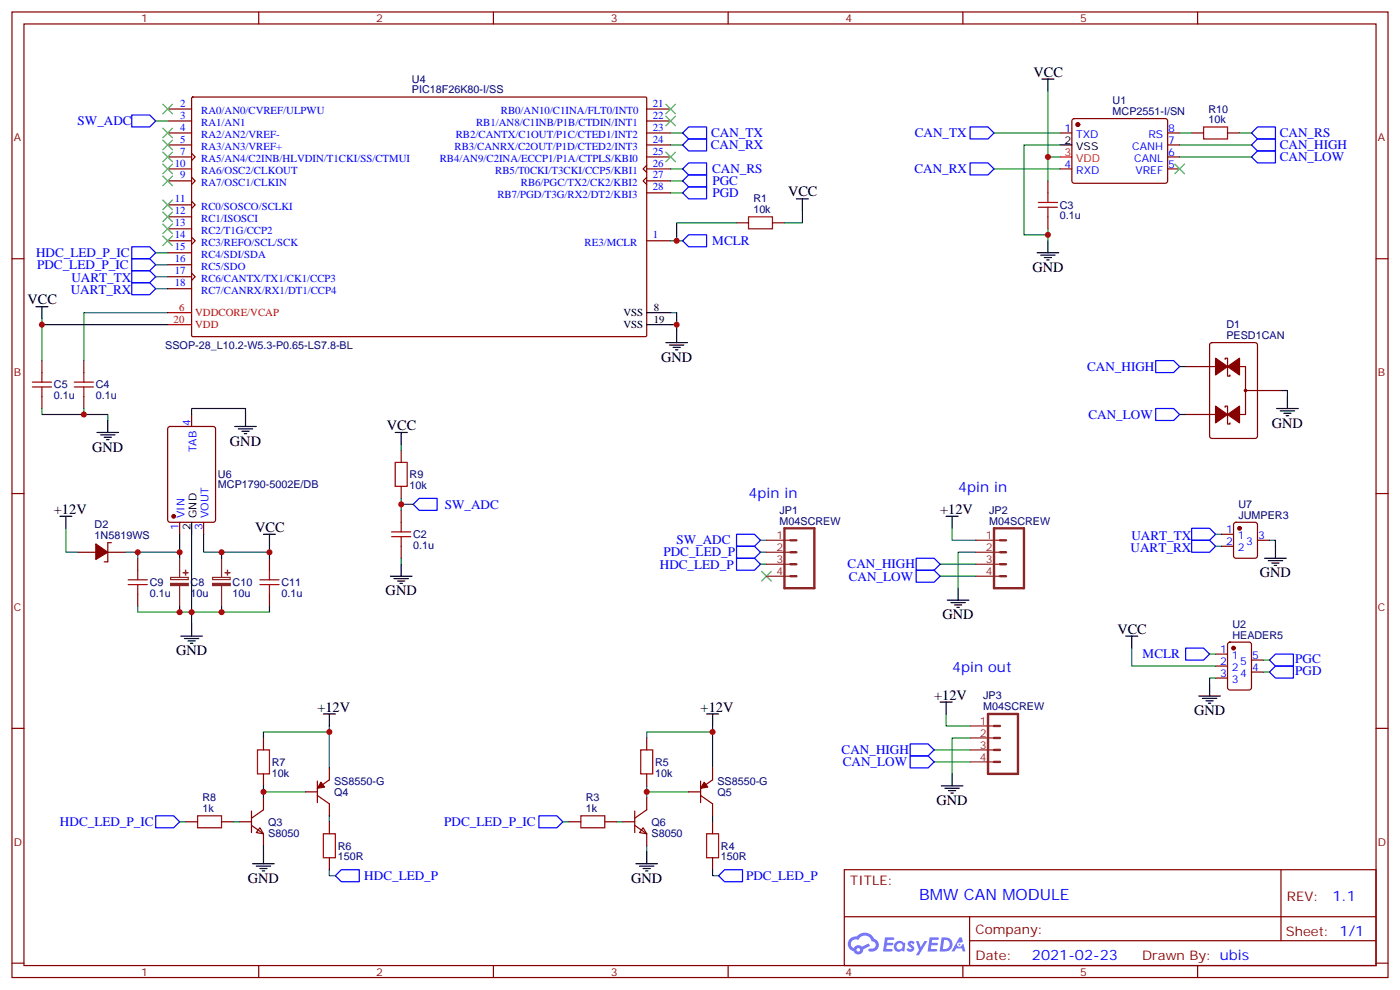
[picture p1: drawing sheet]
<svg xmlns="http://www.w3.org/2000/svg" width="412mm" height="292mm" viewBox="0 0 412 292" stroke-linecap="round" stroke-linejoin="round" font-family="sans-serif">
<g fill="none" stroke="#870000" stroke-width=".35">
<path d="M3.5 3.5h405.4v284.4h-405.4zM7.1 7.1h398.2v277.2h-398.2zM76.2 3.5v3.6M145.3 3.5v3.6M214.5 3.5v3.6M283.6 3.5v3.6M352.8 3.5v3.6M3.5 76.2h3.6M405.3 76.2h3.6M3.5 145.3h3.6M405.3 145.3h3.6M3.5 214.5h3.6"/>
<path d="M405.3 214.5h3.6M248.7 256.1h156.6v28.2h-156.6zM377.3 256.1v20.9M248.7 270h156.5M285.6 277h119.6M285.6 270v14.1M3.5 283.6h3.6M76.2 284.3v3.6M145.3 284.3v3.6M214.5 284.3v3.6M283.6 284.3v3.6M352.8 284.3v3.6"/>
<path d="M405.3 283.6h3.6"/>
</g>
<g fill="#5487ff">
<path d="M267.7 277.3a1.22 1.22 0 0 1 1.7 .3l-.4 .5a.47 .47 0 0 0-.3-.4 .47 .47 0 0 0-.5 .2l.1 .3a1.14 1.14 0 0 1 .8 1.7 1.14 1.14 0 0 1-1.9 0l-.2-.2 .5-.5 .7 .4a.29 .29 0 0 0 .3-.3 .29 .29 0 0 0-.2-.3 1.04 1.04 0 0 1-.6-1.7z"/>
<path d="M260.7 276h2.4l.3 .2-.2 .5-1.8 .1-.1 .8h1.5l.3 .4-.3 .4h-1.6l-.2 1.1h1.7l.2 .3-.2 .3-2.6 .1z"/>
<path d="M273.8 276h2.4l.3 .2-.1 .5-1.8 .1-.2 .8h1.6l.3 .4-.4 .4h-1.6l-.1 1.1h1.7l.2 .3-.2 .3-2.6 .1z"/>
<path d="M282.6 276.1h.7l.3 1.2-.6 .3a.69 .69 0 0 0-1 .3 .69 .69 0 0 0 .4 1 .69 .69 0 0 0 .9-.7l.5-.2 .6 2.2h-.8l-.2-.9h-1.8l-.5 .9h-.8z"/>
<path d="M269.8 277.1h.8l.6 1.8 1.1-1.8h.9l-2.6 4.2h-.8l.9-1.5z"/>
<path d="M277.4 276.1l-.6 4.1h1.3a2.11 2.11 0 0 0 2.5-2.1 2.11 2.11 0 0 0-2.5-2zM278.1 276.8a1.39 1.39 0 0 1 1.7 1.4 1.39 1.39 0 0 1-1.8 1.3h-.3z"/>
<path d="M263.7 277.7a1.54 1.54 0 0 0-.1 2.1 1.54 1.54 0 0 0 2.2 .2l.6 .2 .3-2.3-.2-.2-.4-.1a1.49 1.49 0 0 0-2.4 .1zM264 278.7a.94 .94 0 0 1 1.8 0 .94 .94 0 0 1-1.8 0z"/>
<path d="M250.4 276.4a2.18 2.18 0 0 0 1.1 3.7 1.44 1.44 0 0 0 1.6 1 1.44 1.44 0 0 0 1.2-1.5l2-1-.5-.8-1.9 1a1.47 1.47 0 0 0-2.4 .4 1.39 1.39 0 0 1-.7-1.9 1.39 1.39 0 0 1 2-.5 2.12 2.12 0 0 1 2.2-1.3 2.12 2.12 0 0 1 1.9 1.7 1.14 1.14 0 0 1 1.1 1.4 1.14 1.14 0 0 1-1.7 .8 .43 .43 0 0 0-.5 .3 .43 .43 0 0 0 .4 .5 1.98 1.98 0 0 0 2.5-1.2 1.98 1.98 0 0 0-1.2-2.5 3.1 3.1 0 0 0-5.3-.7l-.9 .1zM252.3 279.7a.55 .55 0 0 1 1.1 0 .55 .55 0 0 1-1.1 0z"/>
<circle cx="282.6" cy="278.1" r=".26"/>
</g>
<g fill="none" stroke="#00f" stroke-width=".35">
<path d="M38.8 33.9h5.3l1.8 1.7-1.8 1.8h-5.3zM201.1 39.2l1.7-1.8h5.3v3.5h-5.3zM285.8 37.4h5.2l1.8 1.8-1.8 1.7h-5.2zM370.4 37.4h5.3v3.5h-5.3l-1.7-1.7zM201.1 42.7l1.7-1.8h5.3v3.5h-5.3zM201.1 49.7l1.7-1.7h5.3v3.5h-5.3zM201.1 56.8l1.7-1.8h5.3v3.6h-5.3zM201.1 53.3l1.7-1.8h5.3v3.5h-5.3zM285.8 48h5.2l1.8 1.7-1.8 1.8h-5.2zM368.7 42.7l1.7-1.8h5.3v3.5h-5.3zM370.4 44.4h5.3v3.6h-5.3l-1.7-1.8zM38.8 79.7h5.3l1.8 1.8-1.8 1.8h-5.3z"/>
<path d="M38.8 76.2h5.3l1.8 1.8-1.8 1.7h-5.3zM38.8 72.7h5.3l1.8 1.7-1.8 1.8h-5.3zM201.1 70.9l1.7-1.8h5.3v3.6h-5.3zM38.8 83.3h5.3l1.8 1.7-1.8 1.8h-5.3zM340.4 106.2h5.3l1.8 1.7-1.8 1.8h-5.3zM340.4 120.3h5.3l1.8 1.8-1.8 1.7h-5.3zM121.7 148.5l1.8-1.7h5.3v3.5h-5.3zM217 157.3h5.2l1.8 1.8-1.8 1.8h-5.2zM351 155.6h5.3l1.8 1.7-1.8 1.8h-5.3zM351 159.1h5.3l1.8 1.8-1.8 1.7h-5.3zM217 160.9h5.2l1.8 1.7-1.8 1.8h-5.2zM217 164.4h5.2l1.8 1.8-1.8 1.7h-5.2z"/>
<path d="M269.9 164.4h5.3l1.7 1.8-1.7 1.7h-5.3zM269.9 167.9h5.3l1.7 1.8-1.7 1.8h-5.3zM349.2 190.9h5.3l1.8 1.7-1.8 1.8h-5.3zM373.9 194.4l1.8-1.8h5.3v3.5h-5.3zM373.9 197.9l1.8-1.8h5.3v3.6h-5.3zM268.1 219.1h5.3l1.8 1.7-1.8 1.8h-5.3zM268.1 222.6h5.3l1.8 1.8-1.8 1.7h-5.3zM45.9 240.2h5.3l1.7 1.8-1.7 1.8h-5.3zM98.8 257.9l1.7-1.8h5.3v3.5h-5.3zM158.7 240.2h5.3l1.8 1.8-1.8 1.8h-5.3zM211.7 257.9l1.7-1.8h5.3v3.5h-5.3z"/>
</g>
<g fill="none" stroke="#870000" stroke-width=".35">
<path d="M49.4 39.2h7M49.4 35.6h7M49.4 32.1h7M56.5 28.7l.3-.1h133.5l.2 .3-.1 70.1-.3 .1h-133.5l-.2-.3zM190.5 39.2h7.1M190.5 35.6h7.1M190.5 32.1h7.1M312.2 39.2h3.5M316 35.1l.4-.2 27.1 .1 .5 .6-.1 17.9-.6 .5-27.1-.1-.5-.6v-17.7zM344 39.2h3.5M351 39.2h3.5M361.6 39.2h3.5"/>
<path d="M49.4 53.3h7M49.4 49.7h7M49.4 46.2h7M49.4 42.7h7M56.4 59.3l1.1 1-1.1 1.1M56.4 52.2l1.1 1.1-1.1 1M56.4 45.2l1.1 1-1.1 1.1M190.5 52.2l-1.1 1.1 1.1 1M190.5 48.7l-1.1 1 1.1 1.1M190.5 56.8h7.1M190.5 53.3h7.1M190.5 49.7h7.1"/>
<path d="M190.5 46.2h7.1M190.5 42.7h7.1M308.7 53.3v3.5M312.2 49.7h3.5M344 49.7h3.5M344 46.2h3.5M344 42.7h3.5M49.4 78h7M49.4 74.4h7M49.4 70.9h7M49.4 67.4h7M49.4 63.9h7"/>
<path d="M49.4 60.3h7M56.4 69.8l1.1 1.1-1.1 1.1M190.5 70.9h7.1M217 65.6h3.5M227.5 65.6h3.6M308.7 63.9v3.5M49.4 85h7M49.4 81.5h7M56.4 80.4l1.1 1.1-1.1 1M12.3 106.2v3.5M12.3 116.8v3.5M24.7 106.2v3.5"/>
<path d="M24.7 116.8v3.5M349.2 107.9h10.6M356.5 101.1l.5-.2h12.7l.7 .4v27.1l-.4 .7h-13l-.6-.4-.1-27.1zM360.9 105.8v-.3h.7v5.3h.7v-.4M360.9 119.9v-.3h.7v5.3h.7v-.4M363.4 107.9h3.5v7.1M366.9 115v7.1h-3.5M366.9 115h10.6M49.6 125.8l.5-.2h12.7l.6 .4 .1 27.1-.5 .7h-12.9l-.7-.5v-27zM56.4 122.1v3.5M118.2 132.6v3.6M349.2 122.1h10.6"/>
<path d="M32.8 159.8h-1.1v5.7h-1M52.9 153.8v3.5M60 153.8v3.5M118.2 143.2v3.6M118.2 150.3v3.5M359.8 157.3h3.6M363.6 154l.5-.2h5.6l.7 .4v9.5l-.4 .6-5.9 .1-.7-.5v-9.4zM370.4 159.1h3.5M22.9 162.6h5.3M31.7 162.6h5.3M40.6 164.4v3.5M40.6 175v3.5"/>
<path d="M79.4 164.4v3.5M79.4 175v3.5M118.2 160.9v3.5M359.8 160.9h3.6M358.1 192.6h3.5M358.1 196.1h3.5M358.1 199.7h3.5M361.8 189.3l.5-.2h5.6l.7 .4 .1 13-.5 .6-5.9 .1-.6-.5-.1-12.9zM368.7 197.9h3.5M368.7 194.4h3.5M77.6 217.3v3.5M190.5 217.3v3.5"/>
<path d="M74.1 238.8v6.4M77.6 227.9v3.5M77.6 235v3.5l-3.5 2.4M90 233.2h3.5M93.5 234.2l3.5 2.5v3.5M93.5 230v6.4M97 226.1v3.6l-3.5 2.4M187 238.8v6.4M190.5 227.9v3.5M190.5 235v3.5l-3.5 2.4M202.8 233.2h3.6M206.4 234.2l3.5 2.5v3.5"/>
<path d="M206.4 230v6.4M209.9 226.1v3.6l-3.5 2.4M54.7 242h3.5M65.3 242h3.5M70.6 242h3.5M74.1 243.1l3.5 2.4v3.6M76.6 243.8l1 1.7-2.1-.3zM97 242v3.5M97 252.6v3.5M167.6 242h3.5M178.2 242h3.5M183.4 242h3.6"/>
<path d="M187 243.1l3.5 2.4v3.6M189.4 243.8l1.1 1.7-2.1-.3zM209.9 242v3.5M209.9 252.6v3.5"/>
<circle cx="366.9" cy="115" r=".35"/>
</g>
<g fill="#870000" stroke="#870000" stroke-width=".35">
<path d="M361.6 107.9l3.5-2.4v4.9z"/>
<path d="M358.1 105.5l3.5 2.4-3.5 2.5z"/>
<path d="M361.6 122.1l3.5-2.5v4.9z"/>
<path d="M358.1 119.6l3.5 2.5-3.5 2.4z"/>
<path d="M28.2 160.2l3.5 2.4-3.5 2.1z"/>
<path d="M94.5 230.4l1.1 1.4-2.1 .3z"/>
<path d="M207.4 230.4l1.1 1.4-2.1 .3z"/>
<circle cx="317.5" cy="36.7" r=".53"/>
<circle cx="363.4" cy="190.9" r=".53"/>
<circle cx="51.2" cy="152" r=".53"/>
<circle cx="365.1" cy="155.6" r=".53"/>
</g>
<g fill="none" stroke="#000" stroke-width=".35">
<path d="M306.9 23.3h3.5M308.7 23.3v3.5M234.6 58.6h3.5M236.4 58.6v3.5M312.2 42.7h3.5M305.5 74.4h6.4M306.6 75.1h4.2M307.6 75.8h2.1M308.3 76.6h.7M308.7 70.9v3.5M10.6 90.3h3.5M12.3 90.3v3.5"/>
<path d="M190.5 92.1h7.1M190.5 95.6h7.1M199.3 97.4v3.5M196.1 100.9h6.4M197.2 101.6h4.2M198.3 102.3h2.1M199 103h.7M379.2 116.8v3.5M28.6 127.4h6.3M29.6 128.1h4.3M30.7 128.8h2.1M31.4 129.5h.7"/>
<path d="M31.7 123.8v3.6M69.1 125.6h6.4M70.2 126.3h4.2M71.3 127h2.1M72 127.7h.7M72.3 122.1v3.5M116.4 127.4h3.5M118.2 127.4v3.5M376.1 120.3h6.3M377.1 121h4.3M378.2 121.7h2.1M378.9 122.4h.7"/>
<path d="M17.6 152h3.6M19.4 152v3.6M56.4 153.8v3.5M77.6 157.3h3.5M79.4 157.3v3.6M278.7 152h3.5M280.5 152v3.6M115 169.7h6.4M116.1 170.4h4.2M117.1 171.1h2.1M117.8 171.8h.7M118.2 166.2v3.5"/>
<path d="M279 176.7h6.4M280.1 177.4h4.2M281.2 178.2h2.1M281.9 178.9h.7M282.2 173.2v3.5M372.5 164.4h6.4M373.6 165.1h4.2M374.6 165.8h2.2M375.4 166.5h.7M375.7 160.9v3.5M53.3 187.3h6.3M54.3 188h4.3"/>
<path d="M55.4 188.7h2.1M56.1 189.4h.7M56.4 183.8v3.5M331.6 187.3h3.5M333.4 187.3v3.6M95.2 210.3h3.6M97 210.3v3.5M208.1 210.3h3.6M209.9 210.3v3.5M276.9 206.7h3.6M278.7 206.7v3.6M353.1 205h6.4"/>
<path d="M354.2 205.7h4.2M355.2 206.4h2.2M356 207.1h.7M356.3 201.4v3.6M277.3 231.4h6.3M278.3 232.1h4.3M279.4 232.8h2.1M280.1 233.5h.7M280.5 227.9v3.5M74.4 254.4h6.4M75.5 255.1h4.2M76.6 255.8h2.1"/>
<path d="M77.3 256.5h.7M77.6 250.8v3.6M187.3 254.4h6.4M188.4 255.1h4.2M189.4 255.8h2.2M190.1 256.5h.8M190.5 250.8v3.6"/>
</g>
<g fill="none" stroke="#008700" stroke-width=".35">
<path d="M45.9 35.6h3.5M197.6 39.2h3.5M292.8 39.2h19.4M308.7 26.8v19.4h3.5M347.5 39.2h3.5M365.1 39.2h3.6M197.6 42.7h3.5M197.6 49.7h3.5M197.6 53.3h3.5M197.6 56.8h3.5M292.8 49.7h19.4M308.7 46.2v7.1"/>
<path d="M312.2 42.7h-10.6v26.4h7.1M347.5 42.7h21.2M347.5 46.2h21.2M45.9 74.4h3.5M45.9 78h3.5M197.6 70.9h3.5M217 65.6h-17.7v5.3M236.4 62.1v3.5h-5.3M308.7 67.4v3.5M12.3 93.8v1.8h37.1M12.3 95.6v10.6M45.9 85h3.5"/>
<path d="M45.9 81.5h3.5M49.4 92.1h-24.7v14.1M197.6 92.1h1.7v3.5h-1.7M199.3 95.6v1.8M347.5 107.9h1.7M377.5 115h1.7v1.8M12.3 120.3v1.8h12.4v-1.8M24.7 122.1h7v1.7M56.4 122.1v-1.8h15.9v1.8M118.2 130.9v1.7M347.5 122.1h1.7M19.4 155.6v7h3.5"/>
<path d="M52.9 157.3v7.1M56.4 157.3v23h-3.5M60 157.3v5.3h19.4v1.8M118.2 146.8v3.5M118.2 148.5h3.5M224 159.1h1.8M280.5 155.6v3.5h7M358.1 157.3h1.7M373.9 159.1h1.8v1.8M37 162.6h15.9M40.6 178.5v1.8h12.3v-1.8M40.6 162.6v1.8"/>
<path d="M65.3 178.5v1.8h14.1v-1.8M65.3 162.6v1.8M79.4 160.9v1.7M118.2 164.4v1.8M224 162.6h1.8M224 166.2h1.8M276.9 166.2h10.6M276.9 169.7h10.6M287.5 162.6h-5.3v10.6M358.1 160.9h1.7M65.3 180.3h-8.9v3.5M333.4 190.9v5.2h24.7"/>
<path d="M356.3 192.6h1.8M358.1 199.7h-1.8v1.7M372.2 197.9h1.7M372.2 194.4h1.7M97 213.8v1.7h-19.4v1.8M97 215.5v10.6M209.9 213.8v1.7h-19.4v1.8M209.9 215.5v10.6M278.7 210.3v3.5h7.1M285.8 217.3h-5.3v10.6M77.6 231.4v3.6M77.6 233.2h12.4"/>
<path d="M190.5 231.4v3.6M190.5 233.2h12.3M275.2 224.4h10.6M275.2 220.8h10.6M52.9 242h1.8M68.8 242h1.8M77.6 249.1v1.7M97 256.1v1.8h1.8M97 240.2v1.8M165.8 242h1.8M181.7 242h1.7M190.5 249.1v1.7"/>
<path d="M209.9 256.1v1.8h1.8M209.9 240.2v1.8"/>
</g>
<path d="M312.2 46.2h3.5M49.4 92.1h7M49.4 95.6h7" fill="none" stroke="#f00" stroke-width=".35"/>
<g fill="none" stroke="#a10000" stroke-width=".35">
<path d="M354.5 37.4h7.1v3.5h-7.1zM305.9 59.6h5.6M308.7 56.8v2.8M220.5 63.9h7v3.5h-7zM305.9 61h5.6M308.7 61v2.9M9.5 113.9h5.7M9.5 112.5h5.7M12.3 109.7v2.8M12.3 113.9v2.9M21.9 113.9h5.6M21.9 112.5h5.6"/>
<path d="M24.7 109.7v2.8M24.7 113.9v2.9M116.4 136.2h3.5v7h-3.5zM115.4 158h5.6M115.4 156.6h5.6M118.2 153.8v2.8M118.2 158v2.9M37.7 172.2h5.7M37.7 170.7h5.7M40.6 167.9v2.8M40.6 172.2v2.8M76.6 172.2h5.6"/>
<path d="M76.6 170.7h5.6M79.4 167.9v2.8M79.4 172.2v2.8M75.8 220.8h3.6v7.1h-3.6zM188.7 220.8h3.6v7.1h-3.6zM58.2 240.2h7.1v3.6h-7.1zM95.2 245.5h3.6v7.1h-3.6zM171.1 240.2h7.1v3.6h-7.1zM208.1 245.5h3.6v7.1h-3.6z"/>
</g>
<g fill="none" stroke="#3c3" stroke-width=".35">
<path d="M48 30.7l2.8 2.8M48 37.7l2.8 2.9M50.8 30.7l-2.8 2.8M50.8 37.7l-2.8 2.9M196.1 34.2l2.9 2.8M196.1 30.7l2.9 2.8M199 34.2l-2.9 2.8M199 30.7l-2.9 2.8M48 41.3l2.8 2.8M48 44.8l2.8 2.8M48 58.9l2.8 2.8M48 48.3l2.8 2.9"/>
<path d="M48 51.9l2.8 2.8M50.8 41.3l-2.8 2.8M50.8 44.8l-2.8 2.8M50.8 58.9l-2.8 2.8M50.8 48.3l-2.8 2.9M50.8 51.9l-2.8 2.8M196.1 44.8l2.9 2.8M199 44.8l-2.9 2.8M346.1 48.3l2.8 2.9M348.9 48.3l-2.8 2.9M48 62.4l2.8 2.9M48 66l2.8 2.8"/>
<path d="M48 69.5l2.8 2.8M50.8 62.4l-2.8 2.9M50.8 66l-2.8 2.8M50.8 69.5l-2.8 2.8M224.4 168.3l2.8 2.8M227.2 168.3l-2.8 2.8"/>
</g>
<g fill="none" stroke="#8c2424" stroke-width=".35">
<path d="M225.8 159.1h7M287.5 159.1h7.1M50.3 170h5.2v.7h-5.2zM52.9 164.4v5.6M52.9 172.5v6M62.6 170h5.2v.7h-5.2zM65.3 164.4v5.6M65.3 172.5v6M225.8 162.6h7M225.8 166.2h7M225.8 169.7h7M287.5 162.6h7.1"/>
<path d="M287.5 166.2h7.1M287.5 169.7h7.1M285.8 213.8h7M285.8 217.3h7M285.8 220.8h7M285.8 224.4h7"/>
</g>
<g fill="#8c2424" stroke="#8c2424" stroke-width=".35">
<path d="M50.3 171.8h5.2v.6h-5.2z"/>
<path d="M54 168.6l1.4 .1z"/>
<path d="M54.6 167.9l.1 1.4z"/>
<path d="M62.6 171.8h5.2v.6h-5.2z"/>
<path d="M66.3 168.6l1.4 .1z"/>
<path d="M67 167.9v1.4z"/>
</g>
<g fill="none" stroke="#8c2424" stroke-width=".71">
<path d="M231.1 155.6h8.8v17.6h-8.8zM232.8 159.1h1.8M292.8 155.6h8.8v17.6h-8.8zM294.6 159.1h1.7M232.8 166.2h1.8M232.8 162.6h1.8M232.8 169.7h1.8M294.6 166.2h1.7M294.6 162.6h1.7M294.6 169.7h1.7M291 210.3h8.9v17.6h-8.9zM292.8 217.3h1.8"/>
<path d="M292.8 213.8h1.8M292.8 220.8h1.8M292.8 224.4h1.8"/>
</g>
<g fill="#c00">
<circle cx="118.2" cy="148.5" r=".88"/>
<circle cx="308.7" cy="46.2" r=".88"/>
<circle cx="308.7" cy="69.1" r=".88"/>
<circle cx="199.3" cy="70.9" r=".88"/>
<circle cx="199.3" cy="95.6" r=".88"/>
<circle cx="12.3" cy="95.6" r=".88"/>
<circle cx="52.9" cy="162.6" r=".88"/>
<circle cx="40.6" cy="162.6" r=".88"/>
<circle cx="52.9" cy="180.3" r=".88"/>
<circle cx="56.4" cy="180.3" r=".88"/>
<circle cx="65.3" cy="162.6" r=".88"/>
<circle cx="65.3" cy="180.3" r=".88"/>
<circle cx="79.4" cy="162.6" r=".88"/>
<circle cx="24.7" cy="122.1" r=".88"/>
<circle cx="77.6" cy="233.2" r=".88"/>
<circle cx="97" cy="215.5" r=".88"/>
<circle cx="209.9" cy="215.5" r=".88"/>
<circle cx="190.5" cy="233.2" r=".88"/>
</g>
<text font-size="4.6" fill="#00f" x="270.8" y="265.1">BMW CAN MODULE</text>
<g font-size="4.2">
<text x="304.4" y="22.6">VCC</text>
<text x="232.1" y="57.9">VCC</text>
<text x="304.1" y="80.1">GND</text>
<text x="8.1" y="89.6">VCC</text>
<text x="194.7" y="106.5">GND</text>
<text x="374.6" y="125.9">GND</text>
<text x="67.7" y="131.2">GND</text>
<text x="113.9" y="126.6">VCC</text>
<text x="27.2" y="133">GND</text>
<text x="15.9" y="151.3">+12V</text>
<text x="276.9" y="151.3">+12V</text>
<text x="75.1" y="156.6">VCC</text>
<text x="371.1" y="170">GND</text>
<text x="113.6" y="175.3">GND</text>
<text x="277.6" y="182.4">GND</text>
<text x="329.1" y="186.6">VCC</text>
<text x="51.9" y="193">GND</text>
<text x="93.5" y="209.6">+12V</text>
<text x="206.4" y="209.6">+12V</text>
<text x="275.2" y="206">+12V</text>
<text x="351.7" y="210.6">GND</text>
<text x="275.9" y="237.1">GND</text>
<text x="73" y="260">GND</text>
<text x="185.9" y="260">GND</text>
</g>
<g font-size="4.2" fill="#00f">
<text x="220.5" y="146.8">4pin in</text>
<text x="282.2" y="145">4pin in</text>
<text x="280.5" y="197.9">4pin out</text>
<text x="392.5" y="265.4">1.1</text>
<text x="304" y="282.7">2021-02-23</text>
</g>
<g font-size="3.9" fill="#00f">
<text x="22.9" y="36.8">SW_ADC</text>
<text x="209.5" y="40.4">CAN_TX</text>
<text x="269.5" y="40.4">CAN_TX</text>
<text x="377" y="40.4">CAN_RS</text>
<text x="209.4" y="43.9">CAN_RX</text>
<text x="377" y="44">CAN_HIGH</text>
<text x="377" y="47.5">CAN_LOW</text>
<text x="209.7" y="51">CAN_RS</text>
<text x="269.4" y="51">CAN_RX</text>
<text x="209.9" y="58">PGD</text>
<text x="209.9" y="54.5">PGC</text>
<text x="10.6" y="75.7">HDC_LED_P_IC</text>
<text x="209.8" y="72.2">MCLR</text>
<text x="10.9" y="79.2">PDC_LED_P_IC</text>
<text x="21.1" y="83.2">UART_TX</text>
<text x="20.8" y="86.7">UART_RX</text>
<text x="320.2" y="109.2">CAN_HIGH</text>
<text x="320.6" y="123.3">CAN_LOW</text>
<text x="131" y="149.8">SW_ADC</text>
<text x="199.2" y="160.3">SW_ADC</text>
<text x="333.3" y="159">UART_TX</text>
<text x="194.4" y="167.5">HDC_LED_P</text>
<text x="195.4" y="163.8">PDC_LED_P</text>
<text x="249.7" y="167.4">CAN_HIGH</text>
<text x="333" y="162.6">UART_RX</text>
<text x="250" y="171">CAN_LOW</text>
<text x="336.6" y="193.9">MCLR</text>
<text x="381.5" y="195.1">PGC</text>
<text x="381.5" y="198.6">PGD</text>
<text x="247.9" y="222.1">CAN_HIGH</text>
<text x="248.3" y="225.7">CAN_LOW</text>
<text x="17.7" y="243.3">HDC_LED_P_IC</text>
<text x="130.9" y="243.3">PDC_LED_P_IC</text>
<text x="107.3" y="259">HDC_LED_P</text>
<text x="219.8" y="259.2">PDC_LED_P</text>
</g>
<g font-size="3.9" fill="#800">
<text x="250.5" y="260.7">TITLE:</text>
<text x="379.1" y="265.4">REV:</text>
<text x="287.4" y="274.9">Company:</text>
<text x="378.7" y="275.5">Sheet: 1/1</text>
<text x="287.4" y="282.6">Date:</text>
<text x="336.4" y="282.7">Drawn By: ubis</text>
</g>
<g font-size="3.2" fill="#800">
<text x="41.6" y="6.5">1</text>
<text x="110.8" y="6.5">2</text>
<text x="179.9" y="6.5">3</text>
<text x="249.1" y="6.5">4</text>
<text x="318.2" y="6.5">5</text>
<text x="4.1" y="41.6">A</text>
<text x="405.9" y="41.6">A</text>
<text x="4.1" y="110.8">B</text>
<text x="405.9" y="110.8">B</text>
<text x="4.1" y="179.9">C</text>
<text x="405.9" y="179.9">C</text>
<text x="4.1" y="249.1">D</text>
<text x="405.9" y="249.1">D</text>
<text x="41.6" y="287.3">1</text>
<text x="110.8" y="287.3">2</text>
<text x="179.9" y="287.3">3</text>
<text x="249.1" y="287.3">4</text>
<text x="318.2" y="287.3">5</text>
</g>
<g font-size="3.2" fill="#000080">
<text x="121.3" y="27.5">PIC18F26K80-I/SS</text>
<text x="121.3" y="24.6">U4</text>
<text x="327.7" y="33.9">MCP2551-I/SN</text>
<text x="327.7" y="30.7">U1</text>
<text x="356" y="33.2">R10</text>
<text x="356" y="36.3">10k</text>
<text x="221.9" y="59.6">R1</text>
<text x="221.9" y="62.8">10k</text>
<text x="312.2" y="64.6">0.1u</text>
<text x="312.2" y="61.5">C3</text>
<text x="361.3" y="99.8">PESD1CAN</text>
<text x="361.3" y="96.7">D1</text>
<text x="48.7" y="102.7">SSOP-28_L10.2-W5.3-P0.65-LS7.8-BL</text>
<text x="15.9" y="117.6">0.1u</text>
<text x="15.9" y="114.4">C5</text>
<text x="28.2" y="117.6">0.1u</text>
<text x="28.2" y="114.4">C4</text>
<text x="64.2" y="143.8">MCP1790-5002E/DB</text>
<text x="64.2" y="140.9">U6</text>
<text x="120.6" y="140.9">R9</text>
<text x="120.6" y="144">10k</text>
<text x="364.8" y="149.6">U7</text>
<text x="27.9" y="155.6">D2</text>
<text x="229.6" y="154.5">M04SCREW</text>
<text x="229.6" y="151.3">JP1</text>
<text x="291.4" y="154.5">M04SCREW</text>
<text x="291.4" y="151.3">JP2</text>
<text x="364.8" y="152.8">JUMPER3</text>
<text x="27.9" y="158.8">1N5819WS</text>
<text x="121.7" y="161.7">0.1u</text>
<text x="121.7" y="158.5">C2</text>
<text x="44.1" y="172.6">C9</text>
<text x="56.2" y="172.6">C8</text>
<text x="68.5" y="172.6">C10</text>
<text x="82.9" y="172.6">C11</text>
<text x="44.1" y="175.8">0.1u</text>
<text x="56.2" y="175.8">10u</text>
<text x="68.5" y="175.8">10u</text>
<text x="82.9" y="175.8">0.1u</text>
<text x="363" y="184.9">U2</text>
<text x="363" y="188">HEADER5</text>
<text x="289.6" y="209.2">M04SCREW</text>
<text x="289.6" y="206">JP3</text>
<text x="80.1" y="225.5">R7</text>
<text x="193" y="225.5">R5</text>
<text x="80.1" y="228.7">10k</text>
<text x="98.4" y="231.3">SS8550-G</text>
<text x="193" y="228.7">10k</text>
<text x="211.3" y="231.3">SS8550-G</text>
<text x="59.6" y="239.2">1k</text>
<text x="59.6" y="236">R8</text>
<text x="98.4" y="234.5">Q4</text>
<text x="172.5" y="239.2">1k</text>
<text x="172.5" y="236">R3</text>
<text x="211.3" y="234.5">Q5</text>
<text x="79" y="243.1">Q3</text>
<text x="191.9" y="243.1">Q6</text>
<text x="79" y="246.4">S8050</text>
<text x="99.5" y="250.2">R6</text>
<text x="191.9" y="246.4">S8050</text>
<text x="212.4" y="250.2">R4</text>
<text x="99.5" y="253.4">150R</text>
<text x="212.4" y="253.4">150R</text>
</g>
<g font-size="3.2" fill="#00f">
<text x="53.1" y="34.9">3</text>
<text x="53.1" y="31.4">2</text>
<text x="59.3" y="33.7">RA0/AN0/CVREF/ULPWU</text>
<text x="147.5" y="33.7">RB0/AN10/C1INA/FLT0/INT0</text>
<text x="192.3" y="34.9">22</text>
<text x="192.3" y="31.4">21</text>
<text x="53.1" y="42">5</text>
<text x="53.1" y="38.5">4</text>
<text x="59.3" y="40.7">RA2/AN2/VREF-</text>
<text x="59.3" y="37.2">RA1/AN1</text>
<text x="134.2" y="40.7">RB2/CANTX/C1OUT/P1C/CTED1/INT2</text>
<text x="140.2" y="37.2">RB1/AN8/C1INB/P1B/CTDIN/INT1</text>
<text x="192.3" y="42">24</text>
<text x="192.3" y="38.5">23</text>
<text x="313.5" y="38.8">1</text>
<text x="317" y="40.6">TXD</text>
<text x="338.3" y="40.6">RS</text>
<text x="344.1" y="38.8">8</text>
<text x="53.1" y="45.5">7</text>
<text x="59.3" y="47.8">RA5/AN4/C2INB/HLVDIN/T1CKI/SS/CTMUI</text>
<text x="59.3" y="44.3">RA3/AN3/VREF+</text>
<text x="129.5" y="47.8">RB4/AN9/C2INA/ECCP1/P1A/CTPLS/KBI0</text>
<text x="133.9" y="44.3">RB3/CANRX/C2OUT/P1D/CTED2/INT3</text>
<text x="192.3" y="45.5">25</text>
<text x="333.5" y="44.1">CANH</text>
<text x="334.1" y="47.6">CANL</text>
<text x="344.1" y="45.9">6</text>
<text x="344.1" y="42.3">7</text>
<text x="51.5" y="49">10</text>
<text x="53.1" y="52.6">9</text>
<text x="59.3" y="51.3">RA6/OSC2/CLKOUT</text>
<text x="145.9" y="51.3">RB5/T0CKI/T3CKI/CCP5/KBI1</text>
<text x="192.3" y="52.6">27</text>
<text x="192.3" y="49">26</text>
<text x="313.5" y="49.4">4</text>
<text x="317" y="51.2">RXD</text>
<text x="334.4" y="51.2">VREF</text>
<text x="344.1" y="49.4">5</text>
<text x="51.5" y="59.6">11</text>
<text x="59.3" y="54.9">RA7/OSC1/CLKIN</text>
<text x="146.5" y="58.4">RB7/PGD/T3G/RX2/DT2/KBI3</text>
<text x="153.4" y="54.9">RB6/PGC/TX2/CK2/KBI2</text>
<text x="192.3" y="56.1">28</text>
<text x="51.5" y="63.1">12</text>
<text x="59.3" y="65.4">RC1/ISOSCI</text>
<text x="59.3" y="61.9">RC0/SOSCO/SCLKI</text>
<text x="51.5" y="70.2">14</text>
<text x="51.5" y="66.7">13</text>
<text x="59.3" y="69">RC2/T1G/CCP2</text>
<text x="192.3" y="70.2">1</text>
<text x="51.5" y="77.3">16</text>
<text x="51.5" y="73.7">15</text>
<text x="59.3" y="76">RC4/SDI/SDA</text>
<text x="59.3" y="72.5">RC3/REFO/SCL/SCK</text>
<text x="172.2" y="72.5">RE3/MCLR</text>
<text x="51.5" y="80.8">17</text>
<text x="59.3" y="83.1">RC6/CANTX/TX1/CK1/CCP3</text>
<text x="59.3" y="79.6">RC5/SDO</text>
<text x="51.5" y="84.3">18</text>
<text x="59.3" y="86.6">RC7/CANRX/RX1/DT1/CCP4</text>
<text x="56.1" y="125.4" transform="rotate(-90 56.1 125.4)">4</text>
<text x="57.9" y="133.2" transform="rotate(-90 57.9 133.2)">TAB</text>
<text x="54.3" y="152.5" transform="rotate(-90 54.3 152.5)">VIN</text>
<text x="61.4" y="152.5" transform="rotate(-90 61.4 152.5)">VOUT</text>
<text x="52.6" y="156" transform="rotate(-90 52.6 156)">1</text>
<text x="59.6" y="156" transform="rotate(-90 59.6 156)">3</text>
<text x="361.2" y="157">1</text>
<text x="361.2" y="160.5">2</text>
<text x="364.7" y="158.8">1</text>
<text x="367.1" y="160.5">3</text>
<text x="370.6" y="158.8">3</text>
<text x="364.7" y="162.3">2</text>
<text x="359.4" y="192.3">1</text>
<text x="359.4" y="195.8">2</text>
<text x="362.9" y="194">1</text>
<text x="362.9" y="197.6">2</text>
<text x="365.3" y="195.8">5</text>
<text x="368.8" y="197.6">4</text>
<text x="368.8" y="194">5</text>
<text x="359.4" y="199.3">3</text>
<text x="362.9" y="201.1">3</text>
<text x="365.3" y="199.3">4</text>
</g>
<g font-size="3.2">
<text x="313.5" y="42.3">2</text>
<text x="317" y="44.1">VSS</text>
<text x="183.7" y="93.1">VSS</text>
<text x="192.6" y="91.7">8</text>
<text x="192.6" y="95.2">19</text>
<text x="183.7" y="96.7">VSS</text>
<text x="57.9" y="152.5" transform="rotate(-90 57.9 152.5)">GND</text>
<text x="56.1" y="156" transform="rotate(-90 56.1 156)">2</text>
</g>
<g font-size="3.2" fill="#f00">
<text x="313.5" y="45.9">3</text>
<text x="317" y="47.6">VDD</text>
<text x="51.2" y="95.2">20</text>
<text x="52.7" y="91.7">6</text>
<text x="57.5" y="93.1">VDDCORE/VCAP</text>
<text x="57.5" y="96.7">VDD</text>
</g>
<g font-size="3.2" fill="#8d2323">
<text x="228.7" y="158.8">1</text>
<text x="290.4" y="158.8">1</text>
<text x="228.7" y="162.3">2</text>
<text x="228.7" y="165.8">3</text>
<text x="290.4" y="162.3">2</text>
<text x="290.4" y="165.8">3</text>
<text x="228.7" y="169.3">4</text>
<text x="290.4" y="169.3">4</text>
<text x="288.7" y="213.4">1</text>
<text x="288.7" y="217">2</text>
<text x="288.7" y="220.5">3</text>
<text x="288.7" y="224">4</text>
</g>
</svg>
